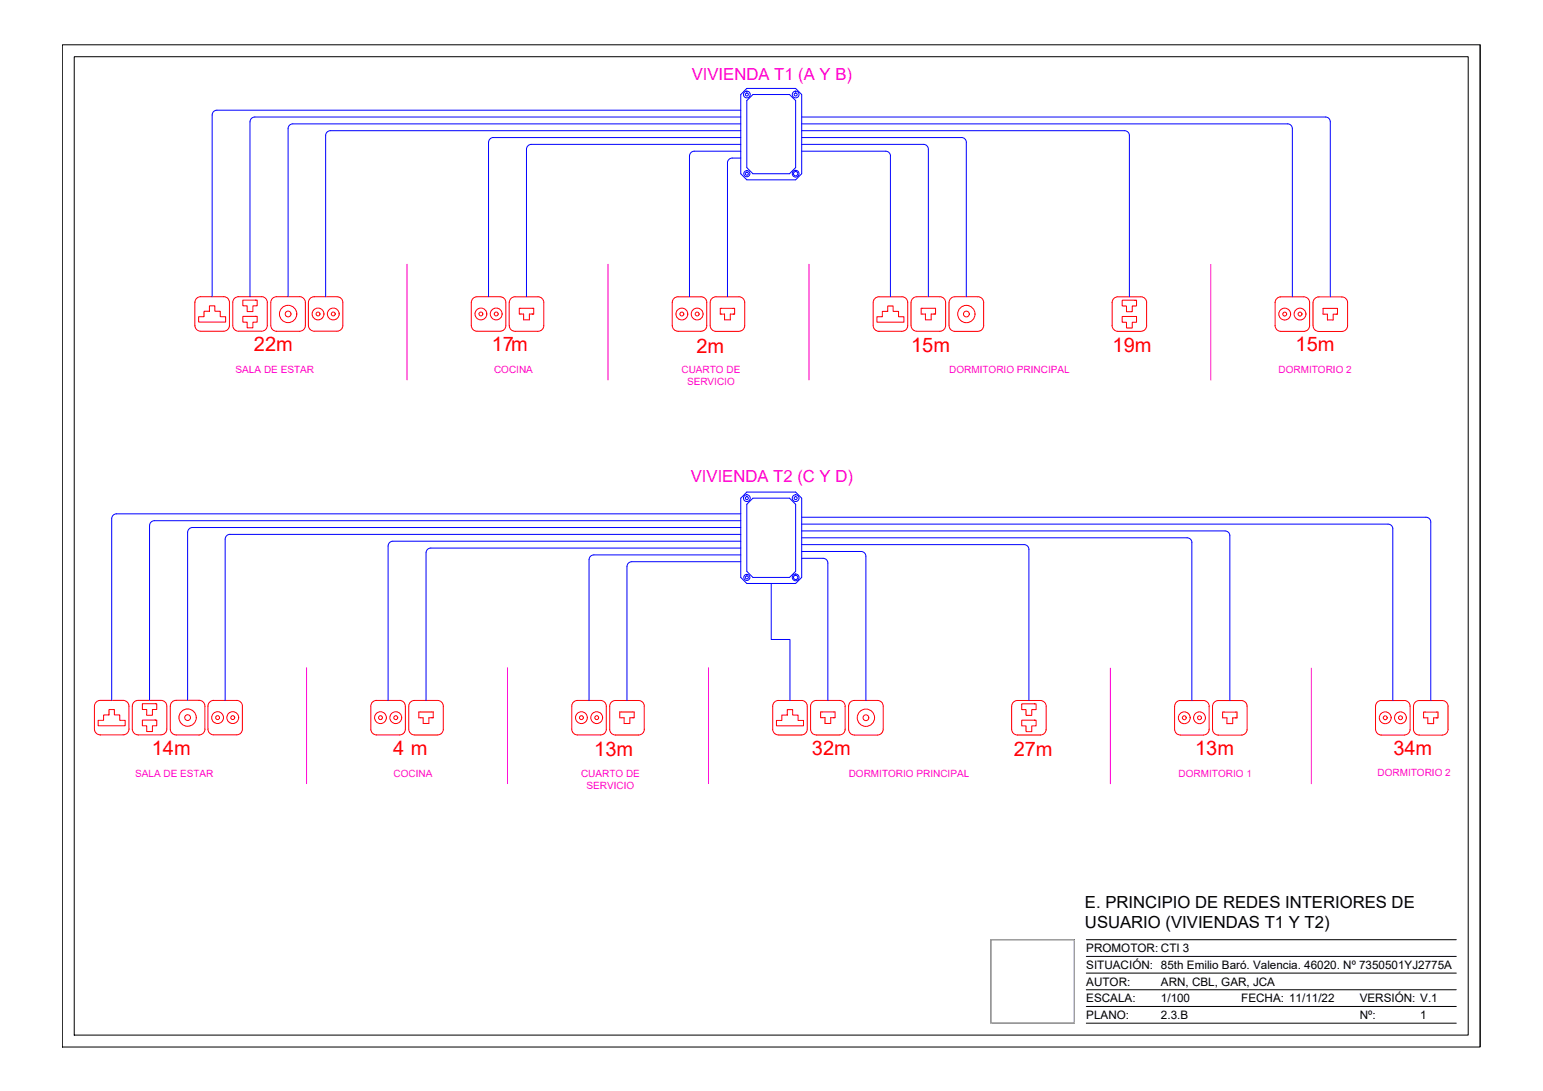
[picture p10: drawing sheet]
<svg xmlns="http://www.w3.org/2000/svg" width="594mm" height="420mm" viewBox="0 0 594 420" stroke-linecap="round" stroke-linejoin="round" font-family="sans-serif">
<!-- layer: CAJETIN -->
<path d="M24 17.3h545.9v385.9h-545.9zM569.9 17.3v385.9M28.6 21.8h536.7v376.8h-536.7zM381.5 361.9h32.1v32.1h-32.1zM418.2 374.8h142.5M418.2 368.3h142.5M418.2 361.9h142.5M418.2 394h142.5M418.2 387.6h142.5M418.2 381.2h142.5" fill="none" stroke="#000" stroke-width=".39"/>
<!-- layer: 0 -->
<path d="M381.5 361.9h32.1v32.1h-32.1z" fill="none" stroke="#bababa" stroke-width=".39"/>
<!-- layer: ICT_INTERNA -->
<g fill="none" stroke="#00f" stroke-width=".39">
<path d="M287.5 38.7l2.4-2.3h14.1l2.3 2.3v25.9l-2.3 2.3h-14.1l-2.4-2.3zM287.5 34.1h18.8l2.4 2.3v30.5l-2.4 2.4h-18.8l-2.3-2.4v-30.5zM110.9 49.5v64.8M112.7 47.7h172.5M112.8 47.7l-1.3 .5-.6 1.3M127.2 50.3h158M127.2 50.3l-1.3 .6-.5 1.3v62.1M285.2 42.4l-202.2 .1-1.1 .8-.2 1v70M285.2 45.1h-187.6l-1.1 .9-.2 .9v67.4M285.2 53h-95.3l-.9 .2-.6 .7-.3 .9v59.5M285.2 55.6h-80.6l-1 .3-.6 .6-.3 .9v56.9M285.2 58.2h-17.9l-.9 .3-.9 1.1v54.7"/>
<path d="M308.7 58.2h32.3l.9 .3 .7 .6 .2 1v54.2M308.7 55.6h46.9l1.3 .5 .5 1.3v56.9M308.7 53h61.5l1.3 .5 .6 1.3v59.5M308.7 45.1h202.1l1.1 .9 .3 .9v67.4M308.7 47.7h187M308.7 50.3h124.3M433 50.3l1.3 .6 .5 1.3v62.1M495.7 47.7l1.3 .5 .6 1.3M497.6 49.5v64.8M280.1 62.7v51.6M285.2 60.9h-3.8l-1.1 .9-.2 .9M285.2 197.9l-240.8 .1-1.1 .8-.3 .9v70"/>
<path d="M287.5 189.5h18.8l2.4 2.4v30.5l-2.4 2.3h-18.8l-2.3-2.3v-30.5zM289.9 191.9h14.1l2.3 2.3v25.8l-2.3 2.4h-14.1l-2.4-2.4v-25.8zM308.7 199.2l240.8 .1 1.1 .8 .3 .9v68.8M57.6 202.4v67.3M72.2 205v64.7M149.4 210.3v59.4M241.4 218.2v51.6M285.2 208.4h-133.9l-1.3 .6-.6 1.3M285.2 213.7h-56.6l-1.3 .5-.5 1.3v54.2M285.2 216.3h-42l-1.3 .6-.5 1.3M285.2 200.5h-225.8l-1.3 .6-.5 1.3M285.2 203.2h-211.1l-1.3 .5-.6 1.3"/>
<path d="M285.2 205.8h-197.2l-1 .9-.3 .9v62.1M285.2 211.1h-119.3l-.9 .2-.7 .7-.3 .9v56.8M308.7 215h8.2l.9 .3 .9 1.1v53.3M308.7 204.5h163.5l1.1 .9 .2 .9v63.5M308.7 201.8l226.2 .1 1.1 .9 .3 .9-.1 66.1M308.7 212.4h22.8M308.7 209.7h85.6M308.7 207.1h148.4M331.6 212.4l1.2 .5 .6 1.3v55.5M394.3 209.7l1.3 .6 .5 1.3v58.2M457.1 207.1l1.3 .6 .5 1.2M458.9 209v60.8"/>
<path d="M296.9 224.7v21.6h7.3v23.5"/>
<circle cx="287.5" cy="36.4" r="1.3"/>
<circle cx="287.5" cy="36.4" r=".58"/>
<circle cx="306.3" cy="36.4" r="1.3"/>
<circle cx="306.3" cy="36.4" r=".58"/>
<circle cx="287.5" cy="66.9" r="1.17"/>
<circle cx="287.5" cy="66.9" r=".58"/>
<circle cx="306.3" cy="66.9" r="1.3"/>
<circle cx="306.3" cy="66.9" r=".84"/>
<circle cx="287.5" cy="191.8" r="1.3"/>
<circle cx="287.5" cy="191.8" r=".58"/>
<circle cx="306.3" cy="191.8" r="1.3"/>
<circle cx="306.3" cy="191.8" r=".58"/>
<circle cx="287.5" cy="222.4" r="1.17"/>
<circle cx="287.5" cy="222.4" r=".58"/>
<circle cx="306.3" cy="222.4" r="1.3"/>
<circle cx="306.3" cy="222.4" r=".84"/>
</g>
<!-- layer: ICT_TOMAS -->
<g fill="none" stroke="#f00" stroke-width=".39">
<path d="M75 116.5v8.8M75 116.5a2.18 2.18 0 0 1 2.2-2.2h8.9a2.21 2.21 0 0 1 2.2 2.2v8.8a2.21 2.21 0 0 1-2.2 2.3h-8.9l-1.1-.4a2.21 2.21 0 0 1-1.1-1.9M80.6 117.8h2.1v2.1h2.1v2.1h2.1v2h-10.4v-2h2.1v-2.1h2zM90.3 114.9l1.5-.6h8.9a2.21 2.21 0 0 1 2.2 2.2v8.8a2.21 2.21 0 0 1-2.2 2.3h-8.9a2.21 2.21 0 0 1-2.2-2.3v-8.8zM93.5 115.6h5.5v2.2h-1.6v2.2h-2.2v-2.2h-1.7zM119.4 114.9l1.6-.6h8.8a2.21 2.21 0 0 1 2.2 2.2v8.8a2.25 2.25 0 0 1-2.2 2.3l-8.8-.1a2.25 2.25 0 0 1-2.3-2.2l.1-8.8zM182.1 114.9l1.6-.6h8.8a2.21 2.21 0 0 1 2.3 2.2v8.9a2.21 2.21 0 0 1-2.3 2.2h-8.8a2.25 2.25 0 0 1-2.3-2.2l.1-8.9zM196.1 116.5v8.9a2.21 2.21 0 0 0 2.2 2.2h8.9a2.21 2.21 0 0 0 2.2-2.2v-8.9M196.1 116.5a2.21 2.21 0 0 1 2.2-2.2h8.9a2.21 2.21 0 0 1 2.2 2.2M199.9 118.7h5.6v2.2h-1.7v2.3h-2.2v-2.3h-1.7zM273.4 116.5v8.9a2.25 2.25 0 0 0 2.2 2.2h8.9a2.21 2.21 0 0 0 2.2-2.2v-8.9M273.4 116.5a2.21 2.21 0 0 1 2.2-2.2h8.9a2.21 2.21 0 0 1 2.2 2.2"/>
<path d="M277.3 118.7h5.5v2.3h-1.6v2.2h-2.2v-2.2h-1.7zM336.2 116.5v8.9a2.21 2.21 0 0 0 2.2 2.2h8.9a2.21 2.21 0 0 0 2.2-2.2v-8.9M341.8 117.8h2.1v2.1h2.1v2.1h2v2.1h-10.4v-2.1h2.1v-2.1h2.1zM349.5 116.5a2.21 2.21 0 0 0-2.2-2.2h-8.9a2.21 2.21 0 0 0-2.2 2.2M354.7 118.7h5.5v2.2h-1.7v2.3h-2.2v-2.3h-1.6zM366.1 114.9l1.5-.6h8.9a2.21 2.21 0 0 1 2.2 2.2v8.9a2.25 2.25 0 0 1-2.2 2.2h-8.9a2.25 2.25 0 0 1-2.2-2.2v-8.9zM428.2 116.5v8.9a2.21 2.21 0 0 0 2.2 2.2M430.4 114.3h8.9M430.4 114.3a2.21 2.21 0 0 0-2.2 2.2M432.1 115.6h5.5v2.2h-1.7v2.2h-2.2v-2.2h-1.6zM439.3 114.3a2.21 2.21 0 0 1 2.2 2.2M441.5 116.5v8.9"/>
<path d="M490.9 116.5v8.9M493.1 114.3h8.9a2.21 2.21 0 0 1 2.2 2.2v8.9a2.21 2.21 0 0 1-2.2 2.2h-8.9M493.2 114.3a2.21 2.21 0 0 0-2.3 2.2M506.2 115l1.6-.7h8.8a2.21 2.21 0 0 1 2.2 2.3v8.8a2.25 2.25 0 0 1-2.2 2.3l-8.8-.1a2.25 2.25 0 0 1-2.3-2.2l.1-8.8zM509.4 118.8h5.5v2.2h-1.6v2.2h-2.2v-2.2h-1.7zM93.5 121.8h5.5v2.3h-1.6v2.2h-2.2v-2.2h-1.7zM106.5 127.6h8.8M106.5 127.6a2.25 2.25 0 0 1-2.2-2.2v-8.9a2.21 2.21 0 0 1 2.2-2.2h8.9a2.21 2.21 0 0 1 2.2 2.2v8.9a2.21 2.21 0 0 1-2.2 2.2M204.9 120.9h.1M261 127.6h8.9M261 127.6a2.25 2.25 0 0 1-2.2-2.2v-8.9a2.18 2.18 0 0 1 2.2-2.2h8.9a2.21 2.21 0 0 1 2.2 2.2v8.9a2.18 2.18 0 0 1-2.2 2.2M282.3 121h.1"/>
<path d="M353 127.6h8.9M353 127.6a2.25 2.25 0 0 1-2.2-2.2v-8.9a2.21 2.21 0 0 1 2.2-2.2h8.9a2.21 2.21 0 0 1 2.2 2.2v8.9a2.21 2.21 0 0 1-2.2 2.2M359.6 120.9h.1M432.1 121.9h5.5v2.2h-1.7v2.2h-2.2v-2.2h-1.6zM441.5 125.4a2.21 2.21 0 0 1-2.2 2.2h-8.9M490.9 125.4a2.21 2.21 0 0 0 2.3 2.2M514.4 121h.1M37 270.4l1.6-.7h8.8a2.21 2.21 0 0 1 2.2 2.2v8.9a2.25 2.25 0 0 1-2.2 2.2h-8.8a2.25 2.25 0 0 1-2.2-2.2v-8.9zM37.8 277.4h2.1v-2.1h2.1v-2h2v2h2.1v2.1h2.1v2.1h-10.4zM51.6 270.4l1.6-.7h8.8a2.21 2.21 0 0 1 2.2 2.2v8.9a2.25 2.25 0 0 1-2.2 2.2h-8.8a2.25 2.25 0 0 1-2.3-2.2l.1-8.9zM54.8 271h5.6v2.2h-1.7v2.3h-2.2v-2.3h-1.7zM54.8 277.3h5.6v2.2h-1.7v2.2h-2.2v-2.2h-1.7z"/>
<path d="M93.3 271.9v8.9M93.3 271.9a2.21 2.21 0 0 0-2.2-2.2h-8.8a2.18 2.18 0 0 0-2.2 2.2v8.9a2.21 2.21 0 0 0 2.2 2.2h8.8a2.21 2.21 0 0 0 2.2-2.2M157.4 272a2.21 2.21 0 0 1 2.2-2.3h8.9a2.21 2.21 0 0 1 2.2 2.3M157.4 272v8.8a2.25 2.25 0 0 0 2.2 2.3l8.9-.1a2.21 2.21 0 0 0 2.2-2.2v-8.8M161.3 274.2h5.5v2.2h-1.7v2.2h-2.2v-2.2h-1.6zM166.3 276.4h.1M220.1 272a2.21 2.21 0 0 1 2.2-2.3h8.9a2.21 2.21 0 0 1 2.2 2.3M220.1 272v8.8a2.21 2.21 0 0 0 2.2 2.2h8.9a2.21 2.21 0 0 0 2.2-2.2v-8.8M235.4 270.4l1.5-.6h8.9a2.21 2.21 0 0 1 2.3 2.2v8.8a2.21 2.21 0 0 1-2.3 2.3h-8.8a2.21 2.21 0 0 1-2.3-2.2v-8.9zM238.6 274.2h5.6v2.2h-1.7v2.2h-2.2v-2.2h-1.7zM243.6 276.4h.1M297.5 272v8.8a2.25 2.25 0 0 0 2.2 2.3l8.9-.1a2.21 2.21 0 0 0 2.2-2.2v-8.8"/>
<path d="M299.7 269.8h8.9M299.7 269.7a2.21 2.21 0 0 0-2.2 2.3M301 275.4h2.1v-2.1h2.1v2.1h2.1v2.1h2.1v2h-10.5v-2h2.1zM308.6 269.7a2.21 2.21 0 0 1 2.2 2.3M312.1 272a2.21 2.21 0 0 1 2.2-2.3h8.9a2.21 2.21 0 0 1 2.2 2.3M312.1 272v8.8a2.25 2.25 0 0 0 2.2 2.3l8.9-.1a2.21 2.21 0 0 0 2.2-2.2M316 274.2h5.5v2.2h-1.7v2.2h-2.2v-2.2h-1.6zM321 276.4h.1M325.4 272v8.8M326.7 272v8.9M328.9 269.7h8.9a2.21 2.21 0 0 1 2.2 2.3M328.9 269.7a2.21 2.21 0 0 0-2.2 2.3"/>
<path d="M340 272v8.8a2.21 2.21 0 0 1-2.2 2.3h-8.9M390.2 270.4l1.5-.6h8.9a2.21 2.21 0 0 1 2.2 2.2v8.8a2.21 2.21 0 0 1-2.2 2.3h-8.9a2.25 2.25 0 0 1-2.2-2.2v-8.9zM393.4 271.1h5.5v2.2h-1.7v2.2h-2.2v-2.2h-1.6zM393.4 277.3h5.5v2.2h-1.7v2.3h-2.2v-2.3h-1.6zM452.2 272v8.9M454.5 269.8h8.8a2.21 2.21 0 0 1 2.2 2.2M454.5 269.8a2.21 2.21 0 0 0-2.2 2.2M465.5 272v8.9M467.5 270.4l1.6-.6h8.8a2.21 2.21 0 0 1 2.3 2.2v8.9a2.25 2.25 0 0 1-2.3 2.2h-8.8a2.25 2.25 0 0 1-2.3-2.2l.1-8.9zM470.7 274.2h5.6v2.3h-1.7v2.2h-2.2v-2.2h-1.7zM475.7 276.5h.1M530.3 270.4l1.5-.6h8.9a2.21 2.21 0 0 1 2.2 2.2v8.8a2.25 2.25 0 0 1-2.2 2.3h-8.9a2.25 2.25 0 0 1-2.2-2.2v-8.9z"/>
<path d="M544.9 270.4l1.5-.6h8.9a2.21 2.21 0 0 1 2.2 2.2v8.9a2.25 2.25 0 0 1-2.2 2.2h-8.9a2.25 2.25 0 0 1-2.2-2.2v-8.9zM548.1 274.2h5.5v2.3h-1.6v2.2h-2.3v-2.2h-1.6zM553.1 276.5h.1M67.8 283h8.9M67.8 283a2.25 2.25 0 0 1-2.2-2.2v-8.9a2.21 2.21 0 0 1 2.2-2.2h8.9a2.21 2.21 0 0 1 2.2 2.2v8.9a2.21 2.21 0 0 1-2.2 2.2M145 283h8.8M145 283a2.21 2.21 0 0 1-2.2-2.2v-8.9a2.18 2.18 0 0 1 2.2-2.2h8.9a2.21 2.21 0 0 1 2.2 2.2v8.9a2.21 2.21 0 0 1-2.2 2.2M326.7 280.8a2.21 2.21 0 0 0 2.2 2.3M452.3 280.8a2.21 2.21 0 0 0 2.2 2.3M465.5 280.8a2.21 2.21 0 0 1-2.2 2.3h-8.8"/>
<circle cx="110.9" cy="120.9" r="3.3"/>
<circle cx="110.9" cy="120.9" r="1.11"/>
<circle cx="122.4" cy="120.9" r="2.28"/>
<circle cx="122.4" cy="120.9" r=".75"/>
<circle cx="128.3" cy="120.9" r="2.28"/>
<circle cx="128.3" cy="120.9" r=".75"/>
<circle cx="185.2" cy="120.9" r="2.28"/>
<circle cx="185.2" cy="120.9" r=".75"/>
<circle cx="191" cy="120.9" r="2.28"/>
<circle cx="191" cy="120.9" r=".75"/>
<circle cx="262.5" cy="120.9" r="2.28"/>
<circle cx="262.5" cy="120.9" r=".75"/>
<circle cx="268.4" cy="120.9" r="2.28"/>
<circle cx="268.4" cy="120.9" r=".75"/>
<circle cx="372.1" cy="120.9" r="3.3"/>
<circle cx="372.1" cy="120.9" r="1.11"/>
<circle cx="494.6" cy="121" r="2.28"/>
<circle cx="494.6" cy="121" r=".75"/>
<circle cx="500.5" cy="121" r="2.28"/>
<circle cx="500.5" cy="121" r=".75"/>
<circle cx="72.2" cy="276.4" r="3.3"/>
<circle cx="72.2" cy="276.4" r="1.11"/>
<circle cx="83.8" cy="276.4" r="2.28"/>
<circle cx="83.8" cy="276.4" r=".75"/>
<circle cx="89.6" cy="276.4" r="2.28"/>
<circle cx="89.6" cy="276.4" r=".75"/>
<circle cx="146.5" cy="276.4" r="2.28"/>
<circle cx="146.5" cy="276.4" r=".75"/>
<circle cx="152.4" cy="276.4" r="2.28"/>
<circle cx="152.4" cy="276.4" r=".75"/>
<circle cx="223.9" cy="276.4" r="2.28"/>
<circle cx="223.9" cy="276.4" r=".75"/>
<circle cx="229.7" cy="276.4" r="2.28"/>
<circle cx="229.7" cy="276.4" r=".75"/>
<circle cx="333.4" cy="276.4" r="3.3"/>
<circle cx="333.4" cy="276.4" r="1.11"/>
<circle cx="456" cy="276.4" r="2.28"/>
<circle cx="456" cy="276.4" r=".75"/>
<circle cx="461.8" cy="276.4" r="2.28"/>
<circle cx="461.8" cy="276.4" r=".75"/>
<circle cx="533.3" cy="276.4" r="2.28"/>
<circle cx="533.3" cy="276.4" r=".75"/>
<circle cx="539.2" cy="276.4" r="2.28"/>
<circle cx="539.2" cy="276.4" r=".75"/>
</g>
<!-- layer: ICT_TEXTS -->
<path d="M156.7 101.8v44.5M234.1 101.8v44.5M311.5 101.8v44.5M466.2 101.8v44.6M118 257.2v44.6M195.4 257.2v44.6M272.8 257.2v44.6M427.5 257.3v44.5M504.9 257.3v44.5" fill="none" stroke="#f0f" stroke-width=".39"/>
<g font-size="7.7" fill="#f00">
<text x="97.8" y="135.3">22m</text>
<text x="189.3" y="135.3">17m</text>
<text x="268.1" y="135.8">2m</text>
<text x="350.8" y="135.5">15m</text>
<text x="428.4" y="135.6">19m</text>
<text x="498.8" y="135.3">15m</text>
<text x="58.4" y="290.8">14m</text>
<text x="151.3" y="290.7">4 m</text>
<text x="228.8" y="291.2">13m</text>
<text x="312.6" y="290.9">32m</text>
<text x="390.3" y="291.1">27m</text>
<text x="460.1" y="290.8">13m</text>
<text x="536.5" y="290.8">34m</text>
</g>
<g font-size="6.4" fill="#f0f">
<text x="266.3" y="30.9">VIVIENDA T1 (A Y B)</text>
<text x="266" y="185.8">VIVIENDA T2 (C Y D)</text>
</g>
<g font-size="6.4">
<text x="417.7" y="349.8">E. PRINCIPIO DE REDES INTERIORES DE</text>
<text x="417.7" y="357.5">USUARIO (VIVIENDAS T1 Y T2)</text>
</g>
<g font-size="4.5">
<text x="418.2" y="366.7">PROMOTOR: CTI 3</text>
<text x="418.2" y="373.1">SITUACIÓN: 85th Emilio Baró. Valencia. 46020. Nº 7350501YJ2775A</text>
<text x="418.2" y="379.6">AUTOR:</text>
<text x="447" y="379.6">ARN, CBL, GAR, JCA</text>
<text x="418.2" y="386">ESCALA:</text>
<text x="447" y="386">1/100</text>
<text x="477.9" y="386">FECHA: 11/11/22</text>
<text x="523.5" y="386">VERSIÓN: V.1</text>
<text x="418.2" y="392.4">PLANO:</text>
<text x="447" y="392.4">2.3.B</text>
<text x="523.5" y="392.4">Nº:</text>
<text x="546.8" y="392.5">1</text>
</g>
<g font-size="3.9" fill="#f0f">
<text x="90.7" y="143.6">SALA DE ESTAR</text>
<text x="190.2" y="143.6">COCINA</text>
<text x="262.4" y="143.6">CUARTO DE</text>
<text x="365.4" y="143.6">DORMITORIO PRINCIPAL</text>
<text x="492.2" y="143.6">DORMITORIO 2</text>
<text x="264.5" y="148.3">SERVICIO</text>
<text x="52" y="299.1">SALA DE ESTAR</text>
<text x="151.5" y="299.1">COCINA</text>
<text x="223.7" y="299.1">CUARTO DE</text>
<text x="326.8" y="299.1">DORMITORIO PRINCIPAL</text>
<text x="453.8" y="299.1">DORMITORIO 1</text>
<text x="530.3" y="298.9">DORMITORIO 2</text>
<text x="225.8" y="303.7">SERVICIO</text>
</g>
</svg>
